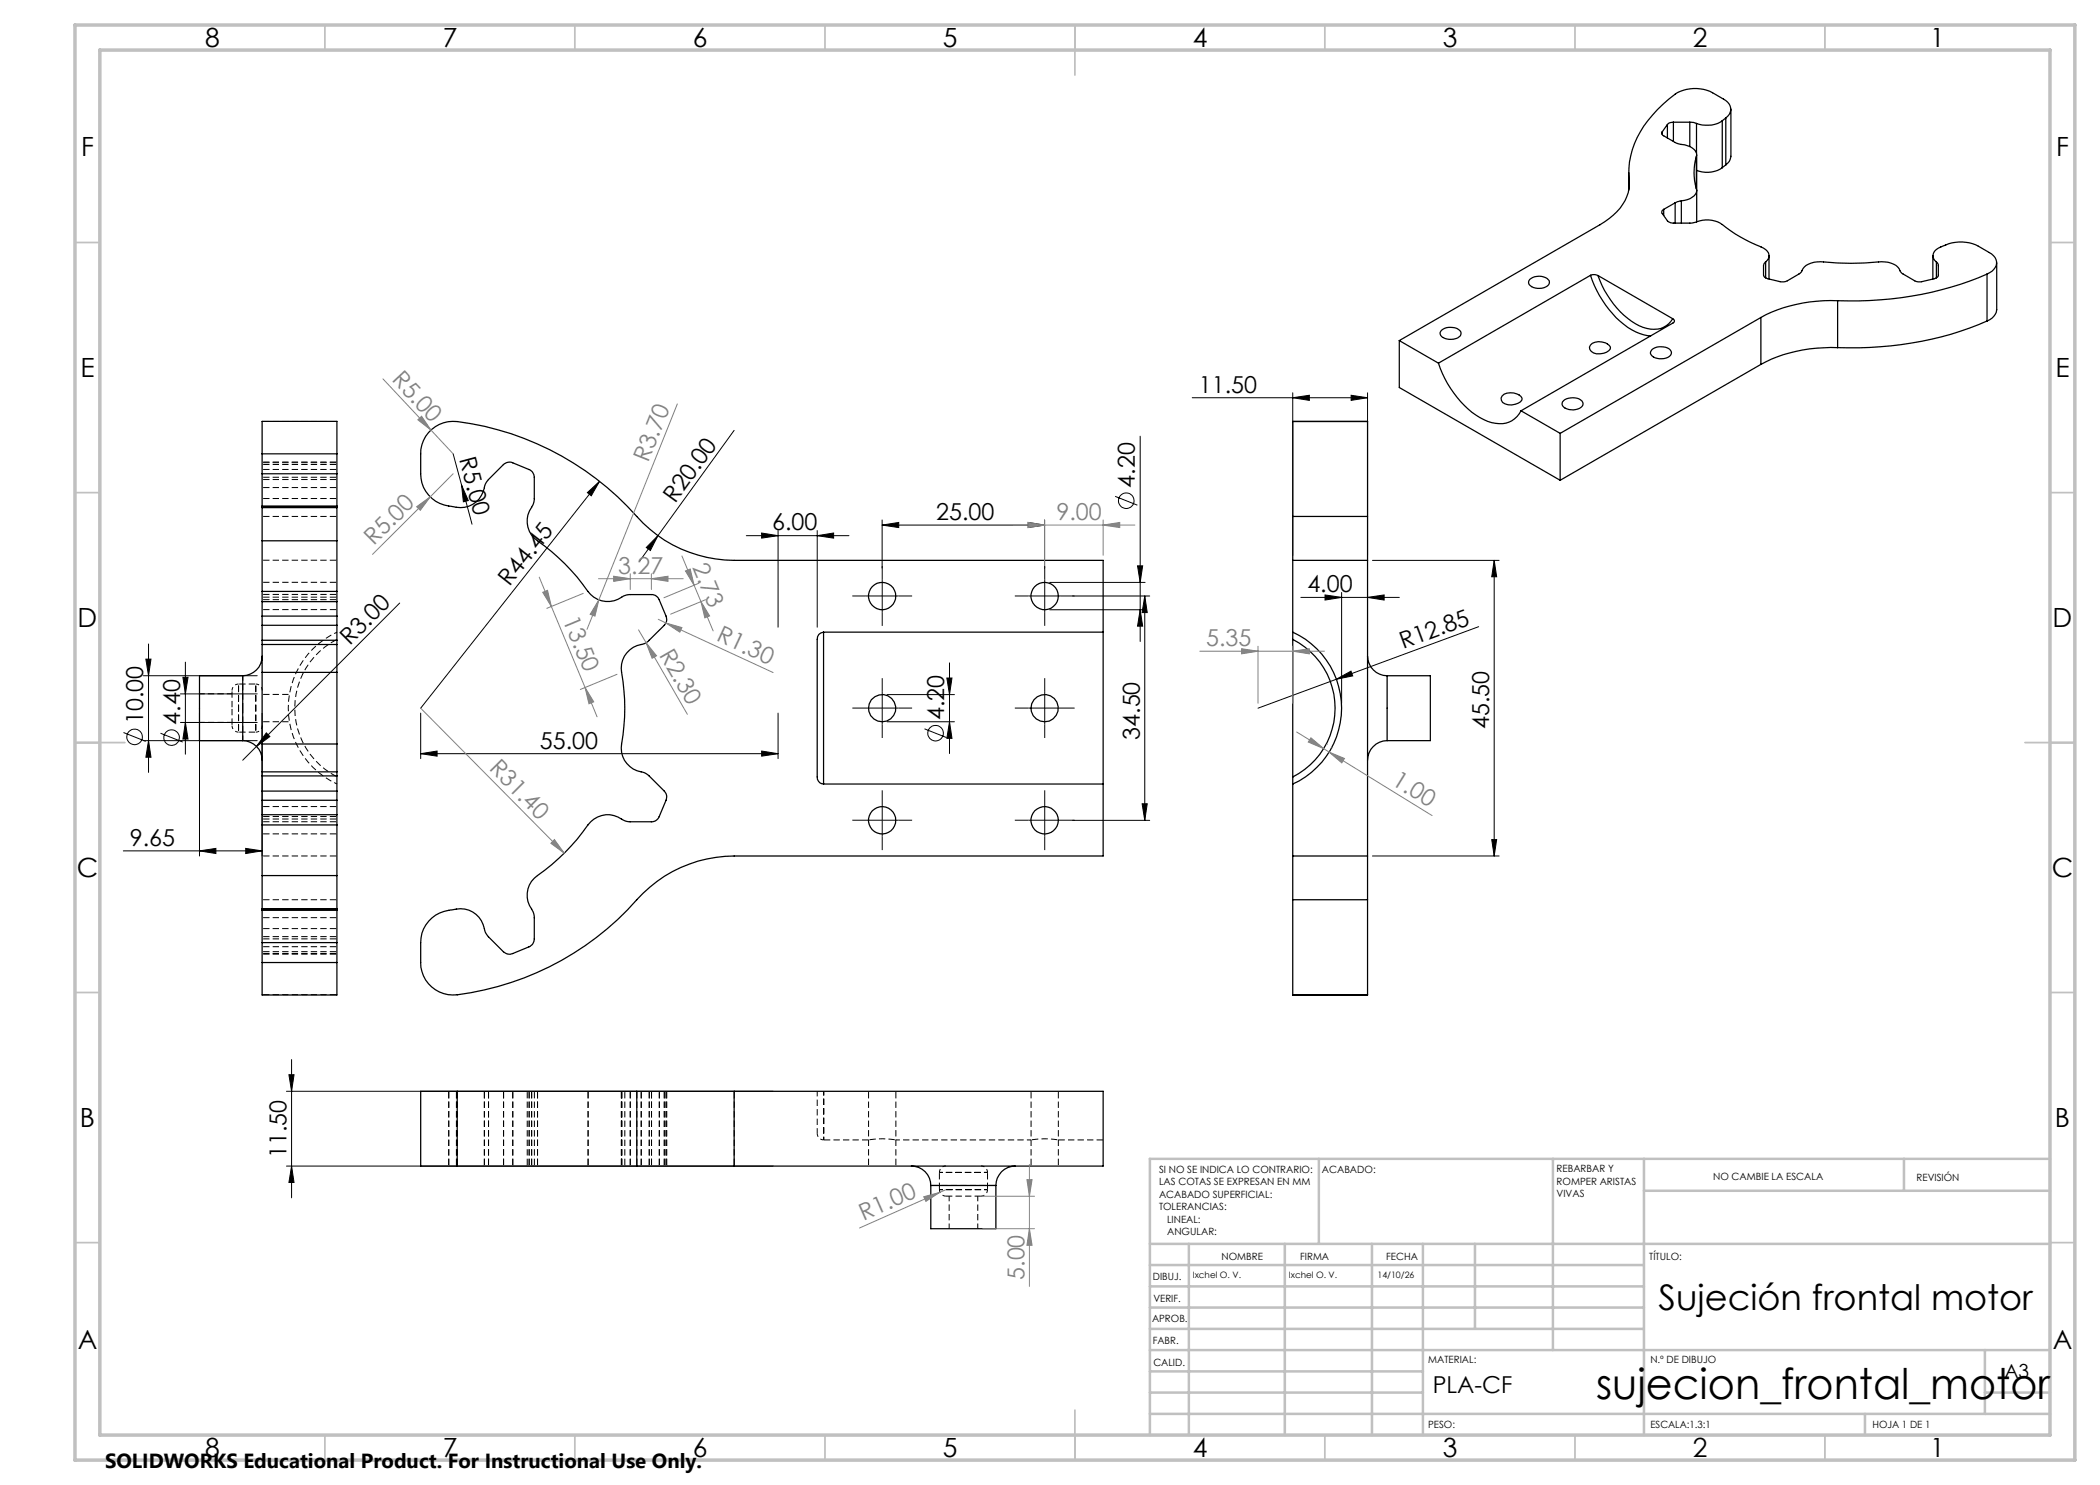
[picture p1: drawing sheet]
<svg xmlns="http://www.w3.org/2000/svg" width="420mm" height="297mm" viewBox="0 0 420 297" stroke-linecap="round" stroke-linejoin="round" font-family="sans-serif">
<g fill="none" stroke="#000" stroke-width=".25">
<path d="M325.8 34.5v3.5M325.8 36.1a8.6 8.6 0 0 1-4 7.6l-1.8 1.2-40.1 23.2M325.8 36.1v1.4M332.5 26.3a.55 .55 0 0 0 .2 .9l2.3 1.3 .8 .3a5 5 0 0 1 3.3 1.5l.2 .3v.8M332.5 26.3v.6M333.5 24.9l-1 1.4M333.5 24.9v2.7M334.7 24.4a1.41 1.41 0 0 0-1.2 .5M334.7 24.4h3.3M334.7 24.4v3.9M338 24.4l1.3 .3M338 24.4v4.9"/>
<path d="M339.3 31.4a11.2 11.2 0 0 0 0 6.3M339.3 37.7a1.74 1.74 0 0 1-1.3 2l-1.7 .5M339.3 31.4v6.3M339.3 24.7v5.9M339.3 31v13.3M344.5 24.2a5.5 5.5 0 0 1-5.2 .5M344.5 33.5a5.5 5.5 0 0 1-5.2 .6M344.5 24.2v9.3M345.2 23.6a2.09 2.09 0 0 0 .9-2 2.09 2.09 0 0 0-1.4-1.8 9.6 9.6 0 0 0-4.6-2 7.4 7.4 0 0 0-6.3 2 20.6 20.6 0 0 0-7.9 12.6l-.1 3.7M345.2 23.6l-.7 .6M345.2 33l-.7 .5M345.2 23.6v9.4"/>
<path d="M346.2 21.8l-.1 9.7a2.08 2.08 0 0 1-.9 1.5M306 55.9a2.83 2.83 0 0 1 3.8 .3 1.51 1.51 0 0 1-1.8 1.5l-.9-.1-.8-.3a.87 .87 0 0 1-.3-1.4zM318.1 55.1l.9-.2 .6 .2M318.1 55.1a19.6 19.6 0 0 0 9.1 11.3l1.5 .6 1.4 .2M318.1 55.1l-30.4 17.5M319.6 55.1a17.3 17.3 0 0 0 9 10.4 4.5 4.5 0 0 0 5.9-1.8M319.6 55.1l14.9 8.6M332.7 41.9a.57 .57 0 0 0-.2 .8l1 1.5 .6 .4h4.2l.5-.1a5.9 5.9 0 0 1 6.5 1 33.5 33.5 0 0 0 7.4 4.1 1.54 1.54 0 0 1 1.1 1.3 1.54 1.54 0 0 1-.7 1.5M332.7 41.9v1.2M335 40.6l-2.3 1.3M335 40.6v4M336.3 40.2l-1.3 .4"/>
<path d="M336.3 40.2v4.4M353.1 52.4l-.4 .7v1.9a.87 .87 0 0 0 .8 .7l2.5 .6 .8 .1 .7-.2 2.7-1.7a3.2 3.2 0 0 1 3.2-2.1l.7-.1a59.5 59.5 0 0 0 12.2 0 3.5 3.5 0 0 1 3.7 1.9l.5 .5 2.8 1.6 .9 .1 2.7-.7a.87 .87 0 0 0 .8-.7v-2.1l-.4-.5M353.1 52.4v3.2M353.8 51.1v4.7M386.6 51.1v4.7M387.3 52.4a1.55 1.55 0 0 1-.7-1.5 1.55 1.55 0 0 1 1.1-1.3 9.6 9.6 0 0 1 6.8-.8l1.2 .4a7.4 7.4 0 0 1 3.3 2.3 2.07 2.07 0 0 1-1.1 3l-.5 .3M387.3 52.4v3.2M397.4 54.8a68 68 0 0 1-29.9 5.3M397.4 54.8v9.4M399.3 52.5v9.6a2.84 2.84 0 0 1-1.9 2.1M279.9 68.1l7.8 4.5M279.9 68.1v9.4l32.1 18.6"/>
<path d="M287.7 72.6a20.5 20.5 0 0 0 8.2 10.9 6 6 0 0 0 7 .2l1.3-1.5M288.3 66.1a2.89 2.89 0 0 1 3.9 .3 1.51 1.51 0 0 1-1.9 1.5 1.89 1.89 0 0 1-2.3-1.3zM300.4 79.2a2.74 2.74 0 0 1 4 .5 1.4 1.4 0 0 1-1.4 1.2 2.78 2.78 0 0 1-2.5-.4l-.3-.9zM318.1 69a2.78 2.78 0 0 1 4 .4 1.46 1.46 0 0 1-1.4 1.3 2.34 2.34 0 0 1-2.7-.8l-.1-.5zM330.4 70a3 3 0 0 1 3.7 0 1 1 0 0 1 .1 1.1 1 1 0 0 1-1 .5 2.71 2.71 0 0 1-3.1-.9zM334.5 63.7l.4 .5-.2 .4-30.5 17.6M352.2 63.5l-40.2 23.2M352.2 63.5v9.4M352.2 72.9l-40.2 23.2M367.5 60.1a30 30 0 0 0-15.3 3.4M367.5 69.5a30 30 0 0 0-15.3 3.4M367.5 60.1v9.4"/>
<path d="M397.4 64.2a68 68 0 0 1-29.9 5.3M52.4 94.8v6.4M52.4 90.8v-6.5h15v6.5M52.4 90.8v4M52.4 94.8h15M52.4 90.8h15M67.4 94.8v6.4M67.4 90.8v4M258.6 84.3v19M258.6 84.3h14.9M258.6 84.3h.1M273.5 84.3v19"/>
<path d="M273.5 84.3h.1M304.2 82.2l7.8 4.5M312 86.7v9.4M312.7 80.1a2.85 2.85 0 0 1 3.8 .4 1.09 1.09 0 0 1-.9 1.3 2.58 2.58 0 0 1-3.2-.9l.1-.5zM52.4 101.2v.3M52.4 101.5h.1M52.4 101.5v6.7M52.4 108.2v10.1M52.4 118.3v2M52.4 101.5h15M52.4 101.2h15M52.4 108.2h15"/>
<path d="M52.4 118.3h15M67.4 101.2v.3M67.4 101.5v6.7M67.4 108.2v10.1M67.4 118.3v2M67.4 101.5h.1M258.6 103.3v8.8M258.6 112.1h14.9M258.6 112.1v14.3M258.6 103.3h14.9M273.5 103.3v8.8M273.5 112.1v59.1"/>
<path d="M48.5 135.1h-8.6v13h8.6M48.5 135.1v13M52.4 131.2a3.9 3.9 0 0 1-3.9 3.9M52.4 128.9v5.6M52.4 134.5v14.3M52.4 128.1v.8M52.4 123.2v1.9M52.4 120.3h15M52.4 120.3v2.9M52.4 125.1v3M52.4 128.9h15M52.4 134.5h15"/>
<path d="M52.4 128.1h15M52.4 125.1h15M52.4 123.2h15M67.4 128.9v5.6M67.4 134.5v14.3M67.4 128.1v.8M67.4 123.2v1.9M67.4 120.3v2.9M67.4 125.1v3M164.7 126.4a1.4 1.4 0 0 0-1.3 1.5v27.5a1.35 1.35 0 0 0 1.3 1.4M164.7 126.4v30.4M164.7 126.4h55.9"/>
<path d="M220.6 126.4v-14.3h-73.8a26.1 26.1 0 0 1-19.4-8.8 57.3 57.3 0 0 0-36.9-19 6.5 6.5 0 0 0-6.4 6.5v4a6.8 6.8 0 0 0 6.8 6.6 5 5 0 0 0 6.1-4.5l.7-1 3-3a1.72 1.72 0 0 1 1.9-.3l3.2 1.3a1.7 1.7 0 0 1 1.1 1.6v4.4l-.3 1a5.1 5.1 0 0 0 .3 6.7 46 46 0 0 1 11.2 11.3 5.1 5.1 0 0 0 6.8 .2l.9-.2h4.5a1.64 1.64 0 0 1 1.5 1l1.4 3.3a1.65 1.65 0 0 1-.3 1.9l-3.2 3.1-.8 .5a5 5 0 0 0-4.6 5.8 43 43 0 0 1-.1 15.1 5.1 5.1 0 0 0 4.7 4.9l.8 .5 3.2 3.2a1.65 1.65 0 0 1 .3 1.9l-1.4 3.2a1.64 1.64 0 0 1-1.5 1.1h-4.5l-.9-.3a5.2 5.2 0 0 0-6.8 .3 46 46 0 0 1-11.2 11.2 4.9 4.9 0 0 0-.4 6.6l.4 1.1v4.5a1.7 1.7 0 0 1-1.1 1.6l-3.2 1.3a1.72 1.72 0 0 1-1.9-.3l-3-3-.7-1a5.1 5.1 0 0 0-6.7-4.4 6.5 6.5 0 0 0-6.2 6.5v4a6.5 6.5 0 0 0 7.3 6.5 57.7 57.7 0 0 0 36-19.1 26.2 26.2 0 0 1 19.4-8.7h73.8v-14.4M220.6 126.4v30.4M258.6 126.4a16.7 16.7 0 0 1 9.7 15.2 16.7 16.7 0 0 1-9.7 15.2M258.6 127.9a15.4 15.4 0 0 1 8.4 13.7 15.4 15.4 0 0 1-8.4 13.8M258.6 126.4v1.5M258.6 127.9v27.5M273.5 131.2a4 4 0 0 0 3.9 3.9M277.4 135.1h8.7v13h-8.7M277.4 135.1v13M48.5 148.1a3.9 3.9 0 0 1 3.9 3.9M52.4 148.8v5.6M52.4 154.4v.8"/>
<path d="M52.4 158.2v1.9M52.4 155.2v3M52.4 148.8h15M52.4 154.4h15M52.4 155.2h15M52.4 158.2h15M67.4 148.8v5.6M67.4 154.4v.8M67.4 158.2v1.9M67.4 155.2v3M164.7 156.8h55.9M258.6 155.4v1.4"/>
<path d="M258.6 156.8v14.4M277.4 148.1a4 4 0 0 0-3.9 3.9M52.4 175.1v6.6M52.4 165v10.1M52.4 162.9v2.1M52.4 162.9h15M52.4 160.1v2.8M52.4 175.1h15M52.4 165h15M52.4 160.1h15M67.4 175.1v6.6M67.4 165v10.1"/>
<path d="M67.4 162.9v2.1M67.4 160.1v2.8M258.6 171.2v8.7M258.6 179.9v19.1M258.6 171.2h14.9M258.6 179.9h14.9M273.5 171.2v8.7M273.5 179.9v19.1M52.4 182.1v6.4M52.4 192.5v6.5h15v-6.5M52.4 181.8v.3M52.4 181.7h15"/>
<path d="M52.4 192.5h15M52.4 188.5h15M52.4 181.7v.1M52.4 188.5v4M52.4 182.1h15M52.4 181.8h15M67.4 182.1v6.4M67.4 181.8v.3M67.4 181.7v.1M67.4 188.5v4M258.6 199h14.9M91.4 218.3h-7.3v14.9h7.3"/>
<path d="M91.4 218.3h36M91.4 218.3v14.9M127.4 218.3h19.4M127.4 218.3v14.9M146.8 218.3h73.8v14.9h-73.8M146.8 218.3v14.9M91.4 233.2h36M127.4 233.2h19.4M182.3 233.2a3.9 3.9 0 0 1 3.9 3.9M186.2 237.1v8.6h13v-8.6M186.2 237.1h13M203.1 233.2a3.9 3.9 0 0 0-3.9 3.9"/>
<circle cx="176.4" cy="119.2" r="2.72"/>
<circle cx="208.9" cy="119.2" r="2.73"/>
<circle cx="176.4" cy="141.6" r="2.73"/>
<circle cx="208.9" cy="141.6" r="2.73"/>
<circle cx="176.4" cy="164.1" r="2.72"/>
<circle cx="208.9" cy="164.1" r="2.73"/>
</g>
<g fill="none" stroke="#000" stroke-width=".2" stroke-dasharray="1.3 .6" stroke-dashoffset="-.2" stroke-linecap="butt">
<path d="M52.5 84.3h14.9M52.5 97.5h14.9M52.5 95.9h14.9M52.5 92.5h14.9M52.5 92.9h14.9M52.5 93.9h14.9M52.5 95.5h14.9M52.5 99.7h14.9M67.4 92.4h-14.9M52.5 101.4h14.9M52.5 119.4h14.9M52.5 118.9h14.9"/>
<path d="M52.5 112h14.9M52.5 119.9h14.9M67.4 103.3h-14.9M67.4 116.5h-14.9M46.4 138.1v3.5M52.5 121.9h14.9M57.9 138.9h-5.4M46.4 141.6v3.5M52.5 144.3h5.4M52.5 163.8h14.9M52.5 164.3h14.9M52.5 179.9h14.9"/>
<path d="M52.5 163.3h14.9M52.5 166.8h14.9M67.4 171.2h-14.9M67.4 161.3h-14.9M52.5 185.7h14.9M52.5 187.3h14.9M52.5 190.7h14.9M52.5 190.3h14.9M52.5 189.3h14.9M52.5 181.8h14.9M52.5 187.8h14.9M52.5 183.5h14.9"/>
<path d="M52.5 190.8h14.9M67.4 198.9h-14.9M89.8 218.2v15M105.4 218.2v15M124.3 218.2v15M127.4 218.2v15M173.7 218.2v15M206.2 218.2v15M89.8 233.2v-15M91.3 233.2v-15M91.5 233.2v-15M96.9 233.2v-15"/>
<path d="M97.7 233.2v-15M100.7 233.2v-15M102.6 233.2v-15M105.8 233.2v-15M106.3 233.2v-15M106.9 233.2v-15M107.5 233.2v-15M117.6 233.2v-15M124.3 233.2v-15M125 233.2v-15M126.1 233.2v-15M128.2 233.2v-15"/>
<path d="M129.9 233.2v-15M130.3 233.2v-15M131.9 233.2v-15M132.9 233.2v-15M133.2 233.2v-15M133.4 233.2v-15M146.8 233.2v-15M179.1 228a16.7 16.7 0 0 0-5.4 0M179.2 233.2v-15M211.6 228a16.7 16.7 0 0 0-5.4 0M211.7 233.2v-15"/>
</g>
<path d="M51.2 136.8h-3.5M47.7 146.4h3.5M67.4 155.4a15.4 15.4 0 0 1-8.4-13.8 15.4 15.4 0 0 1 8.4-13.7M186.2 237.1h13M187.9 234.5v3.4M197.5 237.9v-3.4M211.6 228h9" fill="none" stroke="#000" stroke-width=".2" stroke-dasharray="1.3 .6" stroke-dashoffset="-.1" stroke-linecap="butt"/>
<path d="M47.7 136.8a1.3 1.3 0 0 0-1.3 1.3M52.5 138.1a1.3 1.3 0 0 0-1.3-1.3M67.4 126.4a16.7 16.7 0 0 0-9.7 15.2 16.7 16.7 0 0 0 9.7 15.2M46.4 145.1a1.3 1.3 0 0 0 1.3 1.3M51.2 146.4a1.3 1.3 0 0 0 1.3-1.3M163.4 226.7a1.3 1.3 0 0 0 1.3 1.3M187.9 237.9h9.6h-9.6M187.9 237.9a1.3 1.3 0 0 0 1.3 1.3M189.2 233.2a1.3 1.3 0 0 0-1.3 1.3M196.2 239.2a1.3 1.3 0 0 0 1.3-1.3M197.5 234.5h-9.6h9.6M197.5 234.5a1.3 1.3 0 0 0-1.3-1.3" fill="none" stroke="#000" stroke-width=".2" stroke-dasharray="1.3 .6" stroke-dashoffset=".6" stroke-linecap="butt"/>
<path d="M47.7 141.6v-4.8v9.6v-4.8M51.2 141.6v-4.8v9.6v-4.8" fill="none" stroke="#000" stroke-width=".2" stroke-dasharray="1.3 .6" stroke-dashoffset=".5" stroke-linecap="butt"/>
<path d="M46.4 138.8h-6.5M48.6 135.1v6.5M39.9 144.5h6.5M48.6 141.6v6.5M163.4 218.2v8.5M189.8 239.2v6.5M195.6 245.7v-6.5" fill="none" stroke="#000" stroke-width=".2" stroke-dasharray="1.3 .6" stroke-dashoffset=".2" stroke-linecap="butt"/>
<path d="M164.7 218.2v9.8v-9.8M179.1 228h27.1" fill="none" stroke="#000" stroke-width=".2" stroke-dasharray="1.3 .6" stroke-dashoffset=".4" stroke-linecap="butt"/>
<path d="M164.7 228h9M189.2 239.2h7" fill="none" stroke="#000" stroke-width=".2" stroke-dasharray="1.3 .6" stroke-linecap="butt"/>
<g fill="none" stroke="#000" stroke-width=".2">
<path d="M117.5 98.5l2.4-2.2-1.6 2.9zM119.9 96.3l-35.8 45.3M146.8 86.1l-18.9 26.2M223 99.3l4.5 1.7M228 87.2v41.1M131.6 107.1l-1.5 3-.8-.6zM149.3 107.1h20.5M152.3 106.6l3.3 .5-3.3 .5zM155.6 106.1v19.3M163.4 107.1l3.3-.5v1zM163.4 106.1v19.3M176.4 105l3.3-.5v1z"/>
<path d="M176.4 104v9.6M176.4 105h32.5M205.6 104.5l3.3 .5-3.3 .5zM208.9 104v9.6M209.9 116.5h19.1M227.5 113.2h1l-.5 3.3zM209.9 122h19.1M228 122l.5 3.2h-1zM84.1 150.7l3.3-.5v1zM84.1 142.6v9.1M84.1 150.7h71.5M152.3 150.2l3.3 .5-3.3 .5z"/>
<path d="M155.6 142.6v9.1"/>
<circle cx="225.3" cy="100.2" r="1.56"/>
</g>
<g fill="none" stroke="#c0c0c0" stroke-width=".35">
<path d="M65 5v5M115 5v5M165 5v5M215 5v10M265 5v5M315 5v5M365 5v5M15 48.5h5M410 48.5h5M15 98.5h5M410 98.5h5M15 148.5h10"/>
<path d="M405 148.5h10M15 198.5h5M410 198.5h5M15 248.5h5M410 248.5h5M65 287v5M115 287v5M165 287v5M215 282v10M265 287v5M315 287v5M365 287v5"/>
</g>
<g fill="none" stroke="#c0c0c0" stroke-width=".5">
<path d="M263.8 231.8v17M310.6 231.8v38.2M328.8 231.8v55.2M328.8 238.2h81.2M380.8 231.8v6.4M410 231.8h-180v55.2M230 248.8h180M230 257.3h98.8M230 253h98.8M237.8 248.8v38.2M257 248.8v38.2M274.4 248.8v38.2"/>
<path d="M284.6 248.8v38.2M295 248.8v17M230 265.8h98.8M230 261.5h98.8M230 278.5h54.6M230 274.3h54.6M230 270h180M397 278.5h13M397 270v12.8M230 282.8h180M373 282.8v4.2"/>
</g>
<path d="M15 5h400v287h-400zM20 10h390v277h-390z" fill="none" stroke="#c0c0c0" stroke-width=".7"/>
<path d="M117.5 98.5l2.4-2.2-1.6 2.9zM131.6 107.1l-1.5 3-.8-.6zM152.3 106.6l3.3 .5-3.3 .5zM163.4 107.1l3.3-.5v1zM176.4 105l3.3-.5v1zM205.6 104.5l3.3 .5-3.3 .5zM227.5 113.2h1l-.5 3.3zM228 122l.5 3.2h-1zM84.1 150.7l3.3-.5v1zM152.3 150.2l3.3 .5-3.3 .5z" fill="#000"/>
<path d="M202.6 105h24.4M205.6 104.5l3.3 .5-3.3 .5zM208.9 104v9.6M220.6 104v7.1" fill="none" stroke="#808080" stroke-width=".2"/>
<path d="M205.6 104.5l3.3 .5-3.3 .5z" fill="#808080"/>
<path d="M220.6 105l3.3-.5v1z" fill="none" stroke="#808080" stroke-width=".2"/>
<path d="M220.6 105l3.3-.5v1z" fill="#808080"/>
<g fill="none" stroke="#000" stroke-width=".2">
<path d="M90.6 90.8l3.8 14M92.3 97l1.4 3.1-1 .3zM214.5 119.2h15.4M229 119.2l.4 3.3h-1zM229 119.2v44.9M177.4 138.9h13.5M189.4 135.6h1l-.5 3.3zM189.9 132.6v18.1M177.4 144.4h13.5M184.9 145.8l4.4 1.7M189.9 144.4l.5 3.3h-1zM214.5 164.1h15.4"/>
<path d="M228.4 160.8h1l-.4 3.3z"/>
<circle cx="187.1" cy="146.6" r="1.55"/>
</g>
<path d="M92.3 97l1.4 3.1-1 .3zM229 119.2l.4 3.3h-1zM189.4 135.6h1l-.5 3.3zM189.9 144.4l.5 3.3h-1zM228.4 160.8h1l-.4 3.3z" fill="#000"/>
<path d="M86 99.4l-11.5 11.5M90.6 94.8l-4.6 4.6M83.3 101.3l2.7-1.9-1.9 2.7z" fill="none" stroke="#808080" stroke-width=".2"/>
<path d="M83.3 101.3l2.7-1.9-1.9 2.7z" fill="#808080"/>
<path d="M76.6 75.8l9.6 10.2M83.6 84l.7-.7 1.9 2.7zM86.2 86l4.4 4.8" fill="none" stroke="#808080" stroke-width=".2"/>
<path d="M83.6 84l.7-.7 1.9 2.7z" fill="#808080"/>
<path d="M135.5 80.8l-18.1 45.1M119.8 120l-.8 3.2-1-.3z" fill="none" stroke="#808080" stroke-width=".2"/>
<path d="M119.8 120l-.8 3.2-1-.3z" fill="#808080"/>
<path d="M119.7 115.7h16.9M126 114.8v3.1M130.3 115.7l3.3-.5v1.1zM130.3 114.8v3.1" fill="none" stroke="#808080" stroke-width=".2"/>
<path d="M130.3 115.7l3.3-.5v1.1z" fill="#808080"/>
<path d="M122.7 115.2l3.3 .5-3.3 .6z" fill="none" stroke="#808080" stroke-width=".2"/>
<path d="M122.7 115.2l3.3 .5-3.3 .6z" fill="#808080"/>
<path d="M136.4 111.2l3.8 9.1M139.7 116.7l-6.9 2.9M141.1 119.9l-7 2.9M140.2 120.3l1.7 2.9-.9 .4zM140.2 120.3l2.4 5.9" fill="none" stroke="#808080" stroke-width=".2"/>
<path d="M140.2 120.3l1.7 2.9-.9 .4z" fill="#808080"/>
<path d="M137.1 114.2l.9-.4 .8 3.2z" fill="none" stroke="#808080" stroke-width=".2"/>
<path d="M137.1 114.2l.9-.4 .8 3.2z" fill="#808080"/>
<path d="M107.8 115.4l9.2 22.1M116.7 118.7l-7.3 3M117 137.5l1.7 2.9-.9 .4zM117 137.5l2.4 5.9M123.4 134.9l-7.3 3" fill="none" stroke="#808080" stroke-width=".2"/>
<path d="M117 137.5l1.7 2.9-.9 .4z" fill="#808080"/>
<path d="M108.5 118.5l1-.4 .8 3.2z" fill="none" stroke="#808080" stroke-width=".2"/>
<path d="M108.5 118.5l1-.4 .8 3.2z" fill="#808080"/>
<path d="M131.7 123.9l1.5 .7M133.2 124.6l3.2 .9-.4 .9zM133.2 124.6l21.4 9.9" fill="none" stroke="#808080" stroke-width=".2"/>
<path d="M133.2 124.6l3.2 .9-.4 .9z" fill="#808080"/>
<path d="M127.7 126l1.5 2.5M129.2 128.5l2.1 2.7-.9 .5zM129.2 128.5l8.3 14.4" fill="none" stroke="#808080" stroke-width=".2"/>
<path d="M129.2 128.5l2.1 2.7-.9 .5z" fill="#808080"/>
<path d="M84.1 141.6l28.8 29M110.9 167.9l2 2.7-2.7-1.9z" fill="none" stroke="#808080" stroke-width=".2"/>
<path d="M110.9 167.9l2 2.7-2.7-1.9z" fill="#808080"/>
<path d="M238.4 79.5h35.1M258.6 79.5l3.3-.4v1zM258.6 78.6v32.5M270.2 79.1l3.3 .4-3.3 .6zM273.5 78.6v32.5M260.2 119.5h19.7M265 119l3.3 .5-3.3 .5zM268.3 118.5v22.1M273.5 119.5l3.3-.5v1zM267.3 135.9l2.9-1.7 .3 1zM295.7 125.3l-44.1 16.3" fill="none" stroke="#000" stroke-width=".2"/>
<g fill="none" stroke="#000" stroke-width=".2" stroke-dasharray="15.2 1.3 1.3 1.3" stroke-linecap="butt">
<path d="M173.2 119.2h-2.7M176.4 119.2v-3.3M176.4 119.2h-3.2M176.4 119.2v3.2M176.4 119.2h3.3M176.4 115.9v-2.7M179.7 119.2h2.7M205.7 119.2h-2.7M208.9 119.2v-3.3M208.9 119.2h-3.2M208.9 119.2v3.2M208.9 119.2h3.3"/>
<path d="M208.9 115.9v-2.7M212.2 119.2h2.7M176.4 122.4v2.8M176.4 138.4v-2.8M208.9 122.4v2.8M208.9 138.4v-2.8M173.2 141.6h-2.7M176.4 141.6v-3.2M176.4 141.6h-3.2M176.4 141.6v3.3M176.4 141.6h3.3M176.4 144.9v2.7"/>
<path d="M179.7 141.6h2.7M205.7 141.6h-2.7M208.9 141.6v-3.2M208.9 141.6h-3.2M208.9 141.6v3.3M208.9 141.6h3.3M208.9 144.9v2.7M212.2 141.6h2.7M173.2 164h-2.7M176.4 164v-3.2M176.4 164h-3.2M176.4 164v3.3"/>
<path d="M176.4 164h3.3M176.4 160.8v-2.7M176.4 167.3v2.7M179.7 164h2.7M205.7 164h-2.7M208.9 164v-3.2M208.9 164h-3.2M208.9 164v3.3M208.9 164h3.3M208.9 160.8v-2.7M208.9 167.3v2.7M212.2 164h2.7"/>
</g>
<path d="M258.6 79.5l3.3-.4v1zM270.2 79.1l3.3 .4-3.3 .6zM265 119l3.3 .5-3.3 .5zM273.5 119.5l3.3-.5v1zM267.3 135.9l2.9-1.7 .3 1z" fill="#000"/>
<path d="M240 130.2h24.9M248.3 129.7l3.3 .5-3.3 .6zM251.6 129.3v11.3M258.6 129.3v11.3" fill="none" stroke="#808080" stroke-width=".2"/>
<path d="M248.3 129.7l3.3 .5-3.3 .6z" fill="#808080"/>
<path d="M258.6 130.2l3.3-.5v1.1z" fill="none" stroke="#808080" stroke-width=".2"/>
<path d="M258.6 130.2l3.3-.5v1.1z" fill="#808080"/>
<path d="M274.5 112.1h25.3M298.8 112.1l.5 3.3h-1zM298.8 112.1v59.1M274.5 171.2h25.3M298.3 167.9h1l-.5 3.3z" fill="none" stroke="#000" stroke-width=".2"/>
<path d="M298.8 112.1l.5 3.3h-1zM298.3 167.9h1l-.5 3.3z" fill="#000"/>
<path d="M259.3 146.4l5.4 3.3M262.2 147.6l2.5 2.1-3-1.3zM264.7 149.7l21.7 13.4M265.3 148.9h.1M266.3 149.5h.1" fill="none" stroke="#808080" stroke-width=".2"/>
<path d="M262.2 147.6l2.5 2.1-3-1.3z" fill="#808080"/>
<path d="M265.8 150.4l3.1 1.3-.5 .9z" fill="none" stroke="#808080" stroke-width=".2"/>
<path d="M265.8 150.4l3.1 1.3-.5 .9z" fill="#808080"/>
<g fill="none" stroke="#000" stroke-width=".2">
<path d="M28.7 135.1h22.7M29.2 131.8h1l-.5 3.3zM29.7 128.8v25.7M36.1 138.8h15.3M36.6 135.5h1l-.5 3.3zM37.1 132.4v18.4M79.9 120.6l-31.4 31.4M24.7 146.5l4.4 1.8M28.7 148.1h22.7M29.7 148.1l.5 3.3h-1zM32.1 146.6l4.4 1.8M36.1 144.5h15.3"/>
<path d="M37.1 144.5l.5 3.3h-1zM39.9 142.6v28.6M52.4 142.6v28.6M53.3 146.6l.7 .7-2.7 2zM24.7 170.2h27.7M39.9 170.2l3.3-.5v1zM49.1 169.7l3.3 .5-3.3 .5zM57.3 218.3h97.3M57.8 214.9h1l-.5 3.4zM58.3 211.9v27.7M57.3 233.2h97.3M58.3 233.2l.5 3.3h-1z"/>
<circle cx="26.9" cy="147.4" r="1.55"/>
<circle cx="34.3" cy="147.5" r="1.55"/>
</g>
<path d="M29.2 131.8h1l-.5 3.3zM36.6 135.5h1l-.5 3.3zM29.7 148.1l.5 3.3h-1zM37.1 144.5l.5 3.3h-1zM53.3 146.6l.7 .7-2.7 2zM39.9 170.2l3.3-.5v1zM49.1 169.7l3.3 .5-3.3 .5zM57.8 214.9h1l-.5 3.4zM58.3 233.2l.5 3.3h-1z" fill="#000"/>
<path d="M196.5 239.3h10.4M205.9 232.9v24.4M196.5 245.7h10.4M205.9 245.7l.5 3.4h-1z" fill="none" stroke="#808080" stroke-width=".2"/>
<path d="M205.9 245.7l.5 3.4h-1z" fill="#808080"/>
<path d="M205.4 235.9h1l-.5 3.4z" fill="none" stroke="#808080" stroke-width=".2"/>
<path d="M205.4 235.9h1l-.5 3.4z" fill="#808080"/>
<path d="M184.7 239.4l3.3-.9-2.8 1.8zM188 238.5l-16.1 7.1M189.2 237.9l-1.2 .6" fill="none" stroke="#808080" stroke-width=".2"/>
<path d="M184.7 239.4l3.3-.9-2.8 1.8z" fill="#808080"/>
<text font-size="8.5" x="319.2" y="279.7">sujecion_frontal_motor</text>
<text font-size="7.1" x="331.7" y="262">Sujeción frontal motor</text>
<g font-size="5.3">
<text x="41" y="9.5">8</text>
<text x="88.5" y="9.5">7</text>
<text x="138.5" y="9.5">6</text>
<text x="188.5" y="9.5">5</text>
<text x="238.5" y="9.5">4</text>
<text x="288.5" y="9.5">3</text>
<text x="338.5" y="9.5">2</text>
<text x="386" y="9.5">1</text>
<text x="16.2" y="31.2">F</text>
<text x="411.2" y="31.2">F</text>
<text x="16.1" y="75.5">E</text>
<text x="411.1" y="75.5">E</text>
<text x="15.5" y="125.5">D</text>
<text x="410.5" y="125.5">D</text>
<text x="15.4" y="175.5">C</text>
<text x="410.4" y="175.5">C</text>
<text x="16" y="225.5">B</text>
<text x="411" y="225.5">B</text>
<text x="15.5" y="269.7">A</text>
<text x="410.5" y="269.7">A</text>
<text x="41" y="291.5">8</text>
<text x="88.5" y="291.5">7</text>
<text x="138.5" y="291.5">6</text>
<text x="188.5" y="291.5">5</text>
<text x="238.5" y="291.5">4</text>
<text x="288.5" y="291.5">3</text>
<text x="338.5" y="291.5">2</text>
<text x="386" y="291.5">1</text>
</g>
<g font-size="4.7" fill="#808080">
<text x="78.2" y="76.1" transform="rotate(47 78.2 76.1)">R5.00</text>
<text x="129.6" y="92.6" transform="rotate(-68 129.6 92.6)">R3.70</text>
<text x="211.3" y="104">9.00</text>
<text x="74.8" y="109.3" transform="rotate(-45 74.8 109.3)">R5.00</text>
<text x="138.4" y="113.4" transform="rotate(68 138.4 113.4)">2.73</text>
<text x="123.6" y="114.7">3.27</text>
<text x="112.5" y="123.9" transform="rotate(68 112.5 123.9)">13.50</text>
<text x="131.7" y="131" transform="rotate(60 131.7 131)">R2.30</text>
<text x="143.1" y="128.1" transform="rotate(25 143.1 128.1)">R1.30</text>
<text x="241.3" y="129.2">5.35</text>
<text x="97.7" y="153.9" transform="rotate(45 97.7 153.9)">R31.40</text>
<text x="278.2" y="156.8" transform="rotate(32 278.2 156.8)">1.00</text>
<text x="172.7" y="244.2" transform="rotate(-24 172.7 244.2)">R1.00</text>
<text x="204.9" y="256" transform="rotate(-90 204.9 256)">5.00</text>
</g>
<g font-size="4.7">
<text x="239.8" y="78.5">11.50</text>
<text x="91.8" y="91.9" transform="rotate(75 91.8 91.9)">R5.00</text>
<text x="135.1" y="100.7" transform="rotate(-54 135.1 100.7)">R20.00</text>
<text x="227" y="97.6" transform="rotate(-90 227 97.6)">4.20</text>
<text x="154.4" y="106.1">6.00</text>
<text x="187.3" y="104">25.00</text>
<text x="101.9" y="117.5" transform="rotate(-52 101.9 117.5)">R44.45</text>
<text x="261.5" y="118.5">4.00</text>
<text x="69.9" y="129.2" transform="rotate(-45 69.9 129.2)">R3.00</text>
<text x="280.6" y="129.8" transform="rotate(-20 280.6 129.8)">R12.85</text>
<text x="28.6" y="144.8" transform="rotate(-90 28.6 144.8)">10.00</text>
<text x="36" y="144.9" transform="rotate(-90 36 144.9)">4.40</text>
<text x="108" y="149.7">55.00</text>
<text x="188.8" y="144.1" transform="rotate(-90 188.8 144.1)">4.20</text>
<text x="227.9" y="148" transform="rotate(-90 227.9 148)">34.50</text>
<text x="297.8" y="145.9" transform="rotate(-90 297.8 145.9)">45.50</text>
<text x="26" y="169.2">9.65</text>
<text x="57.3" y="231.6" transform="rotate(-90 57.3 231.6)">11.50</text>
<text x="286.5" y="278.6">PLA-CF</text>
</g>
<text font-size="4.1" x="21" y="293.7">SOLIDWORKS Educational Product. For Instructional Use Only.</text>
<text font-size="3.9" x="400.9" y="275.5">A3</text>
<g font-size="2">
<text x="231.8" y="234.6">SI NO SE INDICA LO CONTRARIO:</text>
<text x="231.8" y="237.1">LAS COTAS SE EXPRESAN EN MM</text>
<text x="231.8" y="239.6">ACABADO SUPERFICIAL:</text>
<text x="264.4" y="234.6">ACABADO:</text>
<text x="311.3" y="234.5">REBARBAR Y</text>
<text x="311.3" y="237">ROMPER ARISTAS</text>
<text x="311.3" y="239.5">VIVAS</text>
<text x="342.6" y="236">NO CAMBIE LA ESCALA</text>
<text x="383.3" y="236.2">REVISIÓN</text>
<text x="231.8" y="242.1">TOLERANCIAS:</text>
<text x="233.4" y="244.6">LINEAL:</text>
<text x="233.4" y="247.1">ANGULAR:</text>
<text x="244.3" y="252">NOMBRE</text>
<text x="260" y="251.9">FIRMA</text>
<text x="277.2" y="251.9">FECHA</text>
<text x="329.9" y="251.9">TÍTULO:</text>
<text x="230.6" y="256.1">DIBUJ.</text>
<text x="230.7" y="260.3">VERIF.</text>
<text x="230.4" y="264.4">APROB.</text>
<text x="230.5" y="268.8">FABR.</text>
<text x="230.7" y="273.1">CALID.</text>
<text x="285.6" y="272.5">MATERIAL:</text>
<text x="330.1" y="272.5">N.º DE DIBUJO</text>
<text x="285.6" y="285.5">PESO:</text>
<text x="330.1" y="285.6">ESCALA:1.3:1</text>
<text x="374.5" y="285.6">HOJA 1 DE 1</text>
</g>
<g font-size="1.8">
<text x="238.5" y="255.7">Ixchel O. V.</text>
<text x="257.8" y="255.7">Ixchel O. V.</text>
<text x="275.5" y="255.7">14/10/26</text>
</g>
</svg>
